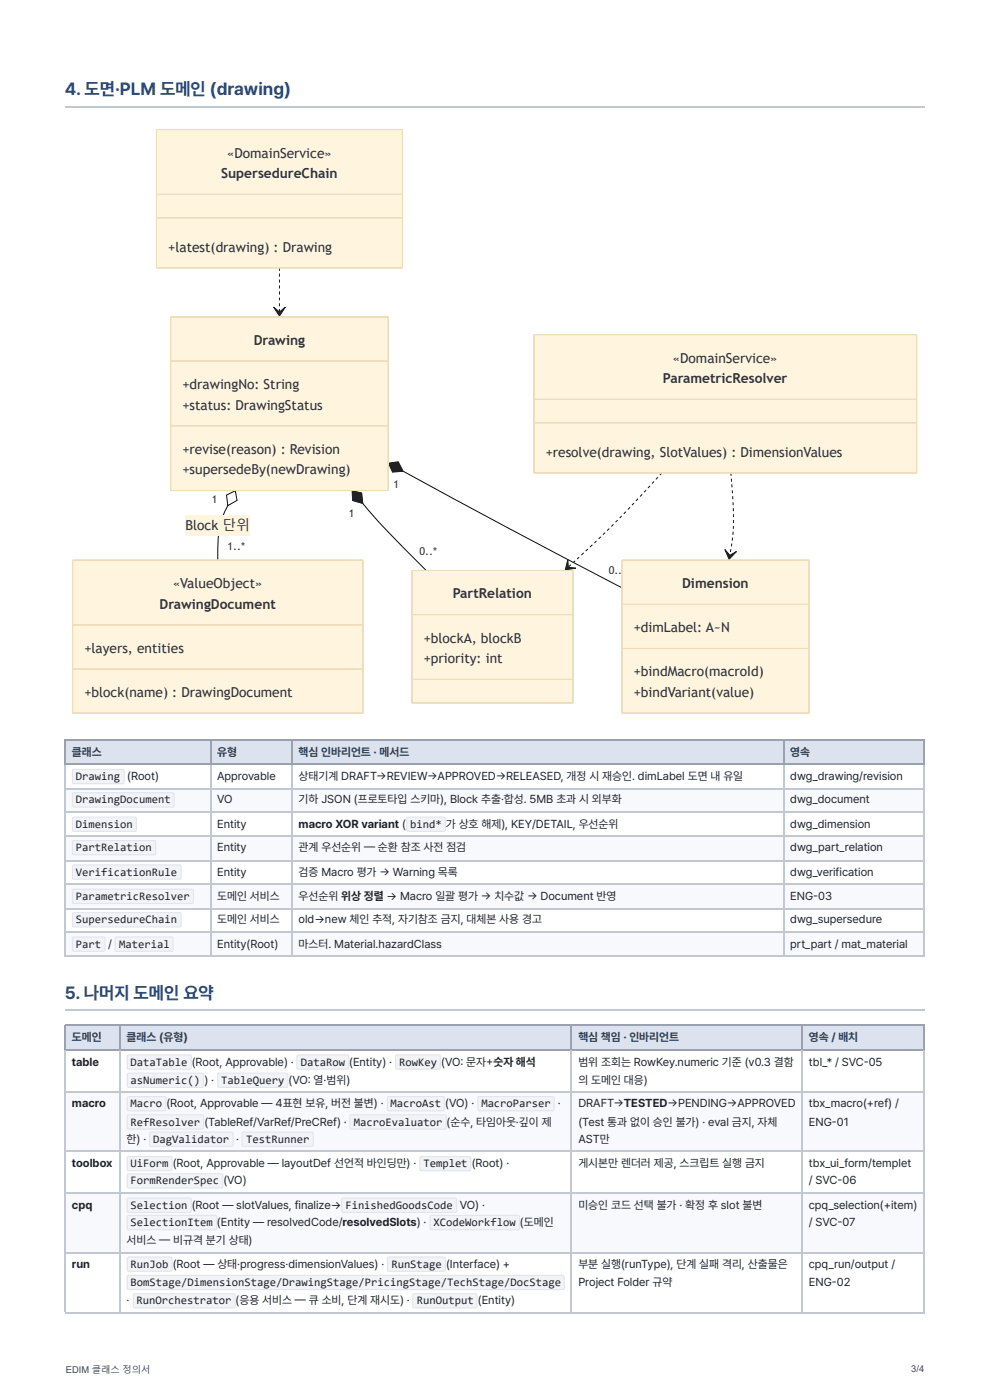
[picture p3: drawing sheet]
<svg xmlns="http://www.w3.org/2000/svg" width="210mm" height="297mm" viewBox="0 0 210 297" stroke-linecap="round" stroke-linejoin="round" font-family="sans-serif">
<path d="M13.8 22.7h182.5" fill="none" stroke="#c2c8d2" stroke-width=".22"/>
<g fill="#dce3ee">
<path d="M14 157.1h30.6v5.3h-30.6z"/>
<path d="M44.6 157.1h17.5v5.3h-17.5z"/>
<path d="M62.1 157.1h104.2v5.3h-104.2z"/>
<path d="M166.3 157.1h30v5.3h-30z"/>
</g>
<g fill="#f7f9fc">
<path d="M14 167.4h30.6v5.2h-30.6z"/>
<path d="M44.6 167.4h17.5v5.2h-17.5z"/>
<path d="M62.1 167.4h104.2v5.2h-104.2z"/>
<path d="M166.3 167.4h30v5.2h-30z"/>
<path d="M14 177.6h30.6v5.1h-30.6z"/>
<path d="M44.6 177.6h17.5v5.1h-17.5z"/>
<path d="M62.1 177.6h104.2v5.1h-104.2z"/>
<path d="M166.3 177.6h30v5.1h-30z"/>
<path d="M14 187.9h30.6v5h-30.6z"/>
<path d="M44.6 187.9h17.5v5h-17.5z"/>
<path d="M62.1 187.9h104.2v5h-104.2z"/>
<path d="M166.3 187.9h30v5h-30z"/>
<path d="M14 198.1h30.6v4.9h-30.6z"/>
<path d="M44.6 198.1h17.5v4.9h-17.5z"/>
<path d="M62.1 198.1h104.2v4.9h-104.2z"/>
<path d="M166.3 198.1h30v4.9h-30z"/>
</g>
<path d="M13.8 157.2h182.5M13.9 157.1v5.3M44.7 157.1v5.3M62 157.1v5.3M166.4 157.1v5.3M13.8 162.3h182.5" fill="none" stroke="#9aa2af" stroke-width=".22"/>
<path d="M196.2 157.1v5.3" fill="none" stroke="#9aa2af" stroke-width=".21"/>
<g fill="none" stroke="#c2c8d2" stroke-width=".22">
<path d="M13.8 167.5h182.5M13.8 172.5h182.5M13.8 177.7h182.5M13.9 162.4v40.8M44.7 162.4v40.8M62 162.4v40.8M166.4 162.4v40.8M13.8 182.8h182.5M13.8 187.8h182.5M13.8 193h182.5M13.8 197.9h182.5M13.8 203.1h182.5"/>
<path d="M13.8 214.6h182.5"/>
</g>
<path d="M196.2 162.4v40.8" fill="none" stroke="#c2c8d2" stroke-width=".21"/>
<g fill="#dce3ee">
<path d="M14 217.7h11.4v5.4h-11.4z"/>
<path d="M25.4 217.7h96v5.4h-96z"/>
<path d="M121.4 217.7h49v5.4h-49z"/>
<path d="M170.4 217.7h25.9v5.4h-25.9z"/>
</g>
<g fill="#f7f9fc">
<path d="M14 231.9h11.4v12.8h-11.4z"/>
<path d="M25.4 231.9h96v12.8h-96z"/>
<path d="M121.4 231.9h49v12.8h-49z"/>
<path d="M170.4 231.9h25.9v12.8h-25.9z"/>
<path d="M14 253.5h11.4v12.5h-11.4z"/>
<path d="M25.4 253.5h96v12.5h-96z"/>
<path d="M121.4 253.5h49v12.5h-49z"/>
<path d="M170.4 253.5h25.9v12.5h-25.9z"/>
</g>
<path d="M13.8 217.8h182.5M13.9 217.7v5.4M25.5 217.7v5.4M121.3 217.7v5.4M170.3 217.7v5.4M13.8 223h182.5" fill="none" stroke="#9aa2af" stroke-width=".22"/>
<path d="M196.2 217.7v5.4" fill="none" stroke="#9aa2af" stroke-width=".21"/>
<path d="M13.8 232h182.5M13.9 223.1v55.7M25.5 223.1v55.7M121.3 223.1v55.7M170.3 223.1v55.7M13.8 244.6h182.5M13.8 253.4h182.5M13.8 266.1h182.5M13.8 278.9h182.5" fill="none" stroke="#c2c8d2" stroke-width=".22"/>
<path d="M196.2 223.1v55.7" fill="none" stroke="#c2c8d2" stroke-width=".21"/>
<path d="M85.6 100.1l21.8 11.8 24.7 13" fill="none" stroke="#0b0b0b" stroke-width=".21"/>
<path d="M82.5 98.4l2.1-.3 1 2-2.2 .2z" fill="#0b0b0b"/>
<path d="M82.5 98.4l2.1-.3 1 2-2.2 .2zM77 106.9a189.9 189.9 0 0 0 13.5 14.3" fill="none" stroke="#0b0b0b" stroke-width=".21"/>
<path d="M74.8 104.2l2 .5 .2 2.2-2.1-.6z" fill="#0b0b0b"/>
<path d="M48.1 105.2l1.9-1 .3 2.1-1.9 1.1zM48.4 107.4a18.1 18.1 0 0 0-2.2 10.3v1.3M74.8 104.2l2 .5 .2 2.2-2.1-.6z" fill="none" stroke="#0b0b0b" stroke-width=".21"/>
<g fill="#0b0b0b">
<path d="M153.9 116.7l1.1 1.3 1.4-.9-1.6 1.7z"/>
<path d="M155.1 100.4h.2l.1 .7h-.3zM155.2 101.7h.2l.1 .6h-.3zM155.3 102.9h.2v.6h-.2zM155.4 104.2h.2v.6h-.2zM155.5 105.4h.2v.6h-.2zM155.6 106.7h.2v.6h-.2zM155.6 107.9h.2v.7h-.2zM155.7 109.2h.2v.6h-.2zM155.7 110.4h.2v.7h-.2zM155.6 111.7h.3l-.1 .6h-.2zM155.6 112.9h.2l-.1 .7h-.2zM155.5 114.2h.2l-.1 .6h-.2zM155.3 115.4l.2 .1-.1 .6-.2-.1zM155.1 116.6l.2 .1-.1 .6-.2-.1z"/>
</g>
<path d="M153.9 116.7l1.1 1.3 1.4-.9-1.6 1.7z" fill="none" stroke="#0b0b0b" stroke-width=".21"/>
<g fill="#0b0b0b">
<path d="M120.6 118.8l.1 1.7 1.6 .2-2.3 .3z"/>
<path d="M140.5 100.4l.1 .1-.4 .5-.1-.2zM139.6 101.3l.2 .1-.4 .5-.2-.2zM138.8 102.2l.1 .1-.4 .5-.1-.2zM137.9 103.1l.2 .2-.4 .4-.2-.1zM137.1 104l.2 .2-.4 .4-.2-.1zM136.3 104.9l.1 .2-.4 .4-.1-.1zM135.4 105.9l.2 .1-.5 .5-.1-.2zM134.6 106.8l.1 .1-.4 .5-.2-.2zM133.7 107.7l.2 .1-.5 .5-.1-.2zM132.8 108.6l.2 .1-.5 .5-.1-.1zM132 109.5l.1 .1-.4 .5-.2-.1zM131.1 110.4l.1 .1-.4 .5-.2-.2zM130.2 111.3l.1 .1-.4 .5-.2-.2zM128.9 112.6l.4-.4 .1 .1-.4 .5zM128 113.5l.4-.4 .2 .1-.5 .4zM127 114.4l.5-.5 .2 .2-.5 .4zM126.2 115.2l.4-.4 .1 .2-.4 .4zM125.2 116.1l.5-.5 .2 .2-.5 .5zM124.3 117l.5-.5 .1 .2-.4 .4zM123.4 117.8l.5-.4 .1 .1-.5 .5zM122.5 118.6l.4-.3 .2 .1-.5 .4zM121.6 119.5l.5-.5 .1 .2-.5 .4zM120.7 120.2l.4-.3 .2 .1-.4 .4z"/>
</g>
<path d="M120.6 118.8l.1 1.7 1.6 .2-2.3 .3z" fill="none" stroke="#0b0b0b" stroke-width=".21"/>
<g fill="#0b0b0b">
<path d="M58.1 65.2l1.2 1.1 1.3-1.1-1.3 1.9z"/>
<path d="M59.2 56.9h.3v.6h-.3zM59.2 58.1h.3v.7h-.3zM59.2 59.4h.3v.6h-.3zM59.2 60.6h.3v.7h-.3zM59.2 61.9h.3v.7h-.3zM59.2 63.2h.3v.6h-.3zM59.2 64.4h.3v.6h-.3zM59.2 65.6h.3v.5h-.3z"/>
</g>
<path d="M58.1 65.2l1.2 1.1 1.3-1.1-1.3 1.9z" fill="none" stroke="#0b0b0b" stroke-width=".21"/>
<g fill="#fff4dd">
<path d="M39.4 109.4h13.7v4.4h-13.7z"/>
<path d="M36.2 67.3h46.3v36.9h-46.3z"/>
</g>
<path d="M36.2 67.3h46.3v36.9h-46.3" fill="none" stroke="#edb" stroke-width=".21"/>
<path d="M36.2 67.3h46.3zM36.2 67.3h46.3zM82.5 67.3v36.9zM82.5 67.3v36.9zM36.2 104.2h46.3zM36.2 104.2h46.3zM36.2 67.3v36.9zM36.2 67.3v36.9z" fill="#fff4dd"/>
<path d="M36.2 67.3h46.3M36.2 67.3v36.9M82.5 67.3v36.9M36.2 104.2h46.3" fill="none" stroke="#edb" stroke-width=".21"/>
<path d="M36.2 76.7h46.3zM36.2 76.7h46.3z" fill="#fff4dd"/>
<path d="M36.2 76.7h46.3z" fill="none" stroke="#edb" stroke-width=".21"/>
<path d="M36.2 90.4h46.3zM36.2 90.4h46.3z" fill="#fff4dd"/>
<path d="M36.2 90.4h46.3z" fill="none" stroke="#edb" stroke-width=".21"/>
<path d="M15.4 119h61.7v32.5h-61.7z" fill="#fff4dd"/>
<path d="M15.4 119h61.7v32.5h-61.7" fill="none" stroke="#edb" stroke-width=".21"/>
<path d="M15.4 119h61.7zM15.4 119h61.7zM77.1 119v32.5zM77.1 119v32.5zM15.4 151.5h61.7zM15.4 151.5h61.7zM15.4 119v32.5zM15.4 119v32.5z" fill="#fff4dd"/>
<path d="M15.4 119h61.7M15.4 119v32.5M77.1 119v32.5M15.4 151.5h61.7" fill="none" stroke="#edb" stroke-width=".21"/>
<path d="M15.4 132.7h61.7zM15.4 132.7h61.7z" fill="#fff4dd"/>
<path d="M15.4 132.7h61.7z" fill="none" stroke="#edb" stroke-width=".21"/>
<path d="M15.4 142.1h61.7zM15.4 142.1h61.7z" fill="#fff4dd"/>
<path d="M15.4 142.1h61.7z" fill="none" stroke="#edb" stroke-width=".21"/>
<path d="M132.1 119h39.7v32.5h-39.7z" fill="#fff4dd"/>
<path d="M132.1 119h39.7v32.5h-39.7" fill="none" stroke="#edb" stroke-width=".21"/>
<path d="M132.1 119h39.7zM132.1 119h39.7zM171.8 119v32.5zM171.8 119v32.5zM132.1 151.5h39.7zM132.1 151.5h39.7zM132.1 119v32.5zM132.1 119v32.5z" fill="#fff4dd"/>
<path d="M132.1 119h39.7M132.1 119v32.5M171.8 119v32.5M132.1 151.5h39.7" fill="none" stroke="#edb" stroke-width=".21"/>
<path d="M132.1 128.4h39.7zM132.1 128.4h39.7z" fill="#fff4dd"/>
<path d="M132.1 128.4h39.7z" fill="none" stroke="#edb" stroke-width=".21"/>
<path d="M132.1 137.7h39.7zM132.1 137.7h39.7z" fill="#fff4dd"/>
<path d="M132.1 137.7h39.7z" fill="none" stroke="#edb" stroke-width=".21"/>
<path d="M87.5 121.2h34.2v28.1h-34.2z" fill="#fff4dd"/>
<path d="M87.5 121.2h34.2v28.1h-34.2" fill="none" stroke="#edb" stroke-width=".21"/>
<path d="M87.5 121.2h34.2zM87.5 121.2h34.2zM121.7 121.2v28.1zM121.7 121.2v28.1zM87.5 149.3h34.2zM87.5 149.3h34.2zM87.5 121.2v28.1zM87.5 121.2v28.1z" fill="#fff4dd"/>
<path d="M87.5 121.2h34.2M87.5 121.2v28.1M121.7 121.2v28.1M87.5 149.3h34.2" fill="none" stroke="#edb" stroke-width=".21"/>
<path d="M87.5 130.5h34.2zM87.5 130.5h34.2z" fill="#fff4dd"/>
<path d="M87.5 130.5h34.2z" fill="none" stroke="#edb" stroke-width=".21"/>
<path d="M87.5 144.3h34.2zM87.5 144.3h34.2z" fill="#fff4dd"/>
<path d="M87.5 144.3h34.2z" fill="none" stroke="#edb" stroke-width=".21"/>
<path d="M113.4 71.1h81.2v29.3h-81.2z" fill="#fff4dd"/>
<path d="M113.4 71.1h81.2v29.3h-81.2" fill="none" stroke="#edb" stroke-width=".21"/>
<path d="M113.4 71.1h81.2zM113.4 71.1h81.2zM194.6 71.1v29.3zM194.6 71.1v29.3zM113.4 100.4h81.2zM113.4 100.4h81.2zM113.4 71.1v29.3zM113.4 71.1v29.3z" fill="#fff4dd"/>
<path d="M113.4 71.1h81.2M113.4 71.1v29.3M194.6 71.1v29.3M113.4 100.4h81.2" fill="none" stroke="#edb" stroke-width=".21"/>
<path d="M113.4 84.8h81.2zM113.4 84.8h81.2z" fill="#fff4dd"/>
<path d="M113.4 84.8h81.2z" fill="none" stroke="#edb" stroke-width=".21"/>
<path d="M113.4 89.8h81.2zM113.4 89.8h81.2z" fill="#fff4dd"/>
<path d="M113.4 89.8h81.2z" fill="none" stroke="#edb" stroke-width=".21"/>
<path d="M33.2 27.5h52.3v29.4h-52.3z" fill="#fff4dd"/>
<path d="M33.2 27.5h52.3v29.4h-52.3" fill="none" stroke="#edb" stroke-width=".21"/>
<path d="M33.2 27.5h52.3zM33.2 27.5h52.3zM85.5 27.5v29.4zM85.5 27.5v29.4zM33.2 56.9h52.3zM33.2 56.9h52.3zM33.2 27.5v29.4zM33.2 27.5v29.4z" fill="#fff4dd"/>
<path d="M33.2 27.5h52.3M33.2 27.5v29.4M85.5 27.5v29.4M33.2 56.9h52.3" fill="none" stroke="#edb" stroke-width=".21"/>
<path d="M33.2 41.3h52.3zM33.2 41.3h52.3z" fill="#fff4dd"/>
<path d="M33.2 41.3h52.3z" fill="none" stroke="#edb" stroke-width=".21"/>
<path d="M33.2 46.3h52.3zM33.2 46.3h52.3z" fill="#fff4dd"/>
<path d="M33.2 46.3h52.3z" fill="none" stroke="#edb" stroke-width=".21"/>
<path d="M15.4 163.4l.3-.1h10.4l.4 .4v2.5l-.4 .3h-10.5l-.3-.4v-2.4z" fill="#f2f3f6"/>
<path d="M15.5 163.5l10.7-.1 .2 .3v2.5l-.3 .2h-10.5l-.2-.3z" fill="none" stroke="#e1e5eb" stroke-width=".22"/>
<path d="M15.4 168.4l.3-.1h21l.4 .3v2.6l-.5 .3h-21l-.3-.4v-2.4z" fill="#f2f3f6"/>
<path d="M15.5 168.5l21.1-.1 .4 .3v2.4l-.4 .3h-20.9l-.3-.3z" fill="none" stroke="#e1e5eb" stroke-width=".22"/>
<path d="M15.4 173.6l.3-.1h13l.4 .3v2.5l-.5 .4h-13l-.3-.4v-2.4z" fill="#f2f3f6"/>
<path d="M15.5 173.7l13.3-.1 .2 .3-.1 2.5-.3 .2h-13l-.2-.3z" fill="none" stroke="#e1e5eb" stroke-width=".22"/>
<path d="M86.4 173.6l.3-.1h7.7l.3 .4-.1 2.5-.4 .3h-7.7l-.2-.4v-2.4z" fill="#f2f3f6"/>
<path d="M86.5 173.7l7.9-.1 .2 .3-.1 2.5-.3 .2h-7.6l-.2-.3z" fill="none" stroke="#e1e5eb" stroke-width=".22"/>
<path d="M15.4 178.5l.3-.1h17.1l.4 .4v2.5l-.5 .4-17.1-.1-.3-.4v-2.4z" fill="#f2f3f6"/>
<path d="M15.5 178.6l17.2-.1 .4 .3v2.4l-.4 .3h-17l-.3-.3z" fill="none" stroke="#e1e5eb" stroke-width=".22"/>
<path d="M15.4 183.7l.3-.1h22.5l.4 .3v2.6l-.5 .3h-22.5l-.3-.4v-2.4z" fill="#f2f3f6"/>
<path d="M15.5 183.8l22.6-.1 .4 .3v2.4l-.4 .3h-22.4l-.3-.3z" fill="none" stroke="#e1e5eb" stroke-width=".22"/>
<path d="M15.4 188.9l.3-.1h25.1l.4 .3v2.6l-.5 .3h-25.1l-.3-.4v-2.4z" fill="#f2f3f6"/>
<path d="M15.5 189l25.2-.1 .4 .3v2.4l-.4 .3h-25l-.3-.3z" fill="none" stroke="#e1e5eb" stroke-width=".22"/>
<path d="M15.4 193.9l.3-.2h22.5l.4 .4v2.5l-.5 .4h-22.5l-.3-.5v-2.3z" fill="#f2f3f6"/>
<path d="M15.5 193.9l22.6-.1 .4 .4v2.3l-.4 .4h-22.4l-.3-.4z" fill="none" stroke="#e1e5eb" stroke-width=".22"/>
<path d="M15.4 199l.3-.1h6.4l.3 .4v2.6l-.4 .3-6.5-.1-.2-.4v-2.4z" fill="#f2f3f6"/>
<path d="M15.5 199.1l6.6-.1 .2 .3v2.5l-.3 .2h-6.4l-.2-.3z" fill="none" stroke="#e1e5eb" stroke-width=".22"/>
<path d="M24.5 199l.3-.1h11.7l.3 .4v2.5l-.4 .4-11.7-.1-.4-.4v-2.4z" fill="#f2f3f6"/>
<path d="M24.5 199.1l12-.1 .2 .3v2.5l-.3 .2h-11.8l-.2-.3z" fill="none" stroke="#e1e5eb" stroke-width=".22"/>
<path d="M27 224.1l.4-.2 13 .1 .3 .3v2.5l-.4 .4h-13l-.4-.4v-2.4z" fill="#f2f3f6"/>
<path d="M27.1 224.1h13.3l.2 .3v2.5l-.3 .2h-13.1l-.2-.3z" fill="none" stroke="#e1e5eb" stroke-width=".22"/>
<path d="M63.1 224.1l.3-.2 10.4 .1 .4 .3v2.5l-.5 .4h-10.4l-.3-.4v-2.4z" fill="#f2f3f6"/>
<path d="M63.2 224.1h10.7l.2 .3-.1 2.5-.3 .2h-10.4l-.2-.3z" fill="none" stroke="#e1e5eb" stroke-width=".22"/>
<path d="M84 224.1l.3-.2 9 .1 .3 .3v2.5l-.4 .4h-9l-.3-.4v-2.4z" fill="#f2f3f6"/>
<path d="M84.1 224.1h9.2l.2 .3v2.5l-.3 .2h-9l-.2-.3z" fill="none" stroke="#e1e5eb" stroke-width=".22"/>
<path d="M27 228l.4-.2h15.6l.3 .4v2.5l-.4 .4h-15.6l-.4-.5v-2.3z" fill="#f2f3f6"/>
<path d="M27.1 228l15.8-.1 .3 .4v2.3l-.3 .4h-15.5l-.4-.4z" fill="none" stroke="#e1e5eb" stroke-width=".22"/>
<path d="M46.3 228l.3-.2h14.3l.3 .4v2.5l-.4 .4h-14.3l-.4-.5v-2.3z" fill="#f2f3f6"/>
<path d="M46.3 228l14.5-.1 .3 .4v2.3l-.3 .4h-14.2l-.4-.4z" fill="none" stroke="#e1e5eb" stroke-width=".22"/>
<path d="M27 232.9l.4-.1h7.7l.2 .4v2.6l-.4 .2h-7.7l-.3-.4v-2.4z" fill="#f2f3f6"/>
<path d="M27.1 233l7.9-.1 .2 .3v2.5l-.3 .2h-7.7l-.2-.3z" fill="none" stroke="#e1e5eb" stroke-width=".22"/>
<path d="M82.3 232.9l.3-.1h11.5l.4 .3v2.6l-.5 .3h-11.5l-.3-.4v-2.4z" fill="#f2f3f6"/>
<path d="M82.4 233l11.8-.1 .2 .3-.1 2.5-.3 .2h-11.5l-.2-.3z" fill="none" stroke="#e1e5eb" stroke-width=".22"/>
<path d="M101.5 232.9l.3-.1h15.6l.4 .3v2.6l-.5 .3h-15.6l-.3-.4v-2.4z" fill="#f2f3f6"/>
<path d="M101.6 233l15.7-.1 .4 .3v2.4l-.4 .3h-15.5l-.3-.3z" fill="none" stroke="#e1e5eb" stroke-width=".22"/>
<path d="M27 236.8l.4-.1h15.6l.3 .3v2.6l-.4 .3h-15.6l-.4-.4v-2.4z" fill="#f2f3f6"/>
<path d="M27.1 236.9l15.8-.1 .3 .3v2.4l-.3 .3h-15.5l-.4-.3z" fill="none" stroke="#e1e5eb" stroke-width=".22"/>
<path d="M74.3 236.8l.3-.1h19.9l.4 .3v2.6l-.4 .3h-20l-.3-.4v-2.4z" fill="#f2f3f6"/>
<path d="M74.4 236.9l20.1-.1 .3 .3v2.4l-.3 .3h-19.9l-.3-.3z" fill="none" stroke="#e1e5eb" stroke-width=".22"/>
<path d="M31.8 240.5l.3-.2 17.1 .1 .4 .3v2.5l-.5 .4h-17.1l-.3-.4v-2.4z" fill="#f2f3f6"/>
<path d="M31.9 240.5h17.2l.4 .3v2.4l-.4 .3h-17l-.3-.3z" fill="none" stroke="#e1e5eb" stroke-width=".22"/>
<path d="M51.4 240.5l.3-.2 14.6 .1 .3 .3v2.5l-.4 .4h-14.5l-.4-.4v-2.4z" fill="#f2f3f6"/>
<path d="M51.5 240.5h14.7l.3 .3v2.4l-.3 .3h-14.5l-.3-.3z" fill="none" stroke="#e1e5eb" stroke-width=".22"/>
<path d="M27 245.7l.4-.2h8.9l.3 .4v2.5l-.4 .4h-8.9l-.4-.5v-2.3z" fill="#f2f3f6"/>
<path d="M27.1 245.7h9.2l.2 .3v2.5l-.3 .2-9-.1-.2-.3z" fill="none" stroke="#e1e5eb" stroke-width=".22"/>
<path d="M89.2 245.7l.3-.2h10.2l.4 .4v2.5l-.5 .4h-10.2l-.3-.5v-2.3z" fill="#f2f3f6"/>
<path d="M89.3 245.7h10.5l.2 .3-.1 2.5-.3 .2-10.2-.1-.2-.3z" fill="none" stroke="#e1e5eb" stroke-width=".22"/>
<path d="M27 249.3l.4-.1h19.7l.3 .3v2.6l-.4 .3h-19.7l-.4-.4v-2.4z" fill="#f2f3f6"/>
<path d="M27.1 249.4l19.9-.1 .3 .3v2.4l-.3 .3h-19.6l-.4-.3z" fill="none" stroke="#e1e5eb" stroke-width=".22"/>
<path d="M27 254.5l.4-.1h13l.3 .3v2.6l-.4 .3h-13l-.4-.4v-2.4z" fill="#f2f3f6"/>
<path d="M27.1 254.6l13.3-.1 .2 .3v2.5l-.3 .2h-13.1l-.2-.3z" fill="none" stroke="#e1e5eb" stroke-width=".22"/>
<path d="M72.6 254.5l.3-.1h23.8l.3 .3v2.6l-.4 .3h-23.8l-.3-.4v-2.4z" fill="#f2f3f6"/>
<path d="M72.7 254.6l23.9-.1 .3 .3v2.4l-.3 .3h-23.7l-.3-.3z" fill="none" stroke="#e1e5eb" stroke-width=".22"/>
<path d="M27 258.2l.4-.2h18.4l.3 .4v2.5l-.4 .4h-18.4l-.4-.5v-2.3z" fill="#f2f3f6"/>
<path d="M27.1 258.2l18.6-.1 .3 .4v2.3l-.3 .4h-18.3l-.4-.4z" fill="none" stroke="#e1e5eb" stroke-width=".22"/>
<path d="M91.4 258.2l.3-.2h18.4l.3 .4v2.5l-.4 .4h-18.4l-.4-.5v-2.3z" fill="#f2f3f6"/>
<path d="M91.4 258.2l18.6-.1 .3 .4v2.3l-.3 .4h-18.3l-.4-.4z" fill="none" stroke="#e1e5eb" stroke-width=".22"/>
<path d="M27 267l.4-.1h8.9l.3 .3v2.6l-.4 .3h-8.9l-.4-.4v-2.4z" fill="#f2f3f6"/>
<path d="M27.1 267.1l9.2-.1 .2 .3v2.5l-.3 .2h-9l-.2-.3z" fill="none" stroke="#e1e5eb" stroke-width=".22"/>
<path d="M82.3 267l.3-.1h11.7l.4 .3v2.6l-.5 .3h-11.7l-.3-.4v-2.4z" fill="#f2f3f6"/>
<path d="M82.4 267.1l12-.1 .2 .3-.1 2.5-.3 .2h-11.7l-.2-.3z" fill="none" stroke="#e1e5eb" stroke-width=".22"/>
<path d="M27 270.9l.4-.1h92.1l.4 .3v2.5l-.1 .3-.3 .1h-92.1l-.5-.3v-2.5z" fill="#f2f3f6"/>
<path d="M27.1 271l92.4-.1 .3 .3v2.4l-.3 .3h-92.1l-.4-.3z" fill="none" stroke="#e1e5eb" stroke-width=".22"/>
<path d="M28.3 274.8l.3-.1h21.1l.3 .3v2.5l-.4 .4h-21l-.4-.4v-2.4z" fill="#f2f3f6"/>
<path d="M28.4 274.9l21.2-.1 .3 .3v2.4l-.3 .3h-21l-.3-.3z" fill="none" stroke="#e1e5eb" stroke-width=".22"/>
<path d="M87.7 274.8l.3-.1h13l.4 .3v2.5l-.5 .4h-13l-.3-.4v-2.4z" fill="#f2f3f6"/>
<path d="M87.8 274.9l13.3-.1 .2 .3-.1 2.5-.3 .2h-13l-.2-.3z" fill="none" stroke="#e1e5eb" stroke-width=".22"/>
<g font-size="3.7" fill="#1f4e8c">
<text x="13.8" y="20.2">4. 도면·PLM 도메인 (drawing)</text>
<text x="13.8" y="212.1">5. 나머지 도메인 요약</text>
</g>
<g font-size="2.9" fill="#333">
<text x="48.2" y="33.5">«DomainService»</text>
<text x="47" y="37.8">SupersedureChain</text>
<text x="35.7" y="53.5">+latest(drawing) : Drawing</text>
<text x="53.9" y="73.2">Drawing</text>
<text x="142.9" y="77">«DomainService»</text>
<text x="38.7" y="82.6">+drawingNo: String</text>
<text x="140.8" y="81.4">ParametricResolver</text>
<text x="38.7" y="87">+status: DrawingStatus</text>
<text x="38.7" y="96.4">+revise(reason) : Revision</text>
<text x="38.7" y="100.7">+supersedeBy(newDrawing)</text>
<text x="115.9" y="97">+resolve(drawing, SlotValues) : DimensionValues</text>
<text x="39.4" y="112.5">Block 단위</text>
<text x="36.8" y="124.9">«ValueObject»</text>
<text x="144.9" y="124.9">Dimension</text>
<text x="33.9" y="129.3">DrawingDocument</text>
<text x="96.2" y="127.1">PartRelation</text>
<text x="90" y="136.5">+blockA, blockB</text>
<text x="134.6" y="134.3">+dimLabel: A~N</text>
<text x="17.9" y="138.7">+layers, entities</text>
<text x="90" y="140.9">+priority: int</text>
<text x="134.6" y="143.7">+bindMacro(macroId)</text>
<text x="17.9" y="148">+block(name) : DrawingDocument</text>
<text x="134.6" y="148">+bindVariant(value)</text>
</g>
<g font-size="2.4" fill="#2b3a55">
<text x="15.3" y="160.5">클래스</text>
<text x="46.1" y="160.5">유형</text>
<text x="63.4" y="160.5">핵심 인바리언트 · 메서드</text>
<text x="167.8" y="160.5">영속</text>
<text x="15.3" y="221.1">도메인</text>
<text x="26.9" y="221.1">클래스 (유형)</text>
<text x="122.8" y="221.1">핵심 책임 · 인바리언트</text>
<text x="171.8" y="221.1">영속 / 배치</text>
</g>
<g font-size="2.4" fill="#1e222a">
<text x="16.1" y="165.7">Drawing</text>
<text x="27" y="165.7">(Root)</text>
<text x="46.1" y="165.7">Approvable</text>
<text x="63.4" y="165.7">상태기계 DRAFT→REVIEW→APPROVED→RELEASED, 개정 시 재승인. dimLabel 도면 내 유일</text>
<text x="167.8" y="165.7">dwg_drawing/revision</text>
<text x="16.1" y="170.6">DrawingDocument</text>
<text x="46.1" y="170.6">VO</text>
<text x="63.4" y="170.6">기하 JSON (프로토타입 스키마), Block 추출·합성. 5MB 초과 시 외부화</text>
<text x="167.8" y="170.6">dwg_document</text>
<text x="16.1" y="175.8">Dimension</text>
<text x="46.1" y="175.8">Entity</text>
<text x="63.4" y="175.8">macro XOR variant (</text>
<text x="87.1" y="175.8">bind*</text>
<text x="94.7" y="175.8">가 상호 해제), KEY/DETAIL, 우선순위</text>
<text x="167.8" y="175.8">dwg_dimension</text>
<text x="16.1" y="180.8">PartRelation</text>
<text x="16.1" y="186">VerificationRule</text>
<text x="46.1" y="180.8">Entity</text>
<text x="46.1" y="186">Entity</text>
<text x="63.4" y="180.8">관계 우선순위 — 순환 참조 사전 점검</text>
<text x="63.4" y="186">검증 Macro 평가 → Warning 목록</text>
<text x="167.8" y="180.8">dwg_part_relation</text>
<text x="167.8" y="186">dwg_verification</text>
<text x="16.1" y="191.1">ParametricResolver</text>
<text x="46.1" y="191.1">도메인 서비스</text>
<text x="63.4" y="191.1">우선순위 위상 정렬 → Macro 일괄 평가 → 치수값 → Document 반영</text>
<text x="167.8" y="191.1">ENG-03</text>
<text x="16.1" y="196.1">SupersedureChain</text>
<text x="46.1" y="196.1">도메인 서비스</text>
<text x="63.4" y="196.1">old→new 체인 추적, 자기참조 금지, 대체본 사용 경고</text>
<text x="167.8" y="196.1">dwg_supersedure</text>
<text x="16.1" y="201.3">Part</text>
<text x="23" y="201.3">/</text>
<text x="25.3" y="201.3">Material</text>
<text x="46.1" y="201.3">Entity(Root)</text>
<text x="63.4" y="201.3">마스터. Material.hazardClass</text>
<text x="167.8" y="201.3">prt_part / mat_material</text>
<text x="15.3" y="226.3">table</text>
<text x="27.7" y="226.3">DataTable</text>
<text x="40.7" y="226.3">(Root, Approvable) ·</text>
<text x="63.9" y="226.3">DataRow</text>
<text x="74.1" y="226.3">(Entity) ·</text>
<text x="84.7" y="226.3">RowKey</text>
<text x="93.7" y="226.3">(VO: 문자+숫자 해석</text>
<text x="122.8" y="226.3">범위 조회는 RowKey.numeric 기준 (v0.3 결함</text>
<text x="171.8" y="226.3">tbl_* / SVC-05</text>
<text x="27.7" y="230.2">asNumeric()</text>
<text x="43.4" y="230.2">) ·</text>
<text x="46.9" y="230.2">TableQuery</text>
<text x="61.2" y="230.2">(VO: 열·범위)</text>
<text x="122.8" y="230.2">의 도메인 대응)</text>
<text x="15.3" y="235.2">macro</text>
<text x="27.7" y="235.2">Macro</text>
<text x="27.7" y="239.1">RefResolver</text>
<text x="35.3" y="235.2">(Root, Approvable — 4표현 보유, 버전 불변) ·</text>
<text x="43.4" y="239.1">(TableRef/VarRef/PreCRef) ·</text>
<text x="75.1" y="239.1">MacroEvaluator</text>
<text x="82.9" y="235.2">MacroAst</text>
<text x="94.6" y="235.2">(VO) ·</text>
<text x="94.8" y="239.1">(순수, 타임아웃·깊이 제</text>
<text x="102.2" y="235.2">MacroParser</text>
<text x="118.5" y="235.2">·</text>
<text x="122.8" y="235.2">DRAFT→TESTED→PENDING→APPROVED</text>
<text x="122.8" y="239.1">(Test 통과 없이 승인 불가) · eval 금지, 자체</text>
<text x="171.8" y="235.2">tbx_macro(+ref) /</text>
<text x="171.8" y="239.1">ENG-01</text>
<text x="26.9" y="242.7">한) ·</text>
<text x="32.5" y="242.7">DagValidator</text>
<text x="50.1" y="242.7">·</text>
<text x="52.2" y="242.7">TestRunner</text>
<text x="122.8" y="242.7">AST만</text>
<text x="15.3" y="247.9">toolbox</text>
<text x="27.7" y="247.9">UiForm</text>
<text x="27.7" y="251.6">FormRenderSpec</text>
<text x="36.7" y="247.9">(Root, Approvable — layoutDef 선언적 바인딩만) ·</text>
<text x="47.4" y="251.6">(VO)</text>
<text x="89.9" y="247.9">Templet</text>
<text x="100.2" y="247.9">(Root) ·</text>
<text x="122.8" y="247.9">게시본만 렌더러 제공, 스크립트 실행 금지</text>
<text x="171.8" y="247.9">tbx_ui_form/templet</text>
<text x="171.8" y="251.6">/ SVC-06</text>
<text x="15.3" y="256.7">cpq</text>
<text x="27.7" y="256.7">Selection</text>
<text x="40.7" y="256.7">(Root — slotValues, finalize→</text>
<text x="73.3" y="256.7">FinishedGoodsCode</text>
<text x="97.7" y="256.7">VO) ·</text>
<text x="122.8" y="256.7">미승인 코드 선택 불가 · 확정 후 slot 불변</text>
<text x="171.8" y="256.7">cpq_selection(+item)</text>
<text x="27.7" y="260.4">SelectionItem</text>
<text x="46.1" y="260.4">(Entity — resolvedCode/resolvedSlots) ·</text>
<text x="92.1" y="260.4">XCodeWorkflow</text>
<text x="110.4" y="260.4">(도메인</text>
<text x="171.8" y="260.4">/ SVC-07</text>
<text x="15.3" y="269.3">run</text>
<text x="26.9" y="264.3">서비스 — 비규격 분기 상태)</text>
<text x="27.7" y="269.3">RunJob</text>
<text x="36.7" y="269.3">(Root — 상태·progress·dimensionValues) ·</text>
<text x="83.1" y="269.3">RunStage</text>
<text x="94.7" y="269.3">(Interface) +</text>
<text x="122.8" y="269.3">부분 실행(runType), 단계 실패 격리, 산출물은</text>
<text x="171.8" y="269.3">cpq_run/output /</text>
<text x="27.7" y="273.1">BomStage/DimensionStage/DrawingStage/PricingStage/TechStage/DocStage</text>
<text x="122.8" y="273.1">Project Folder 규약</text>
<text x="171.8" y="273.1">ENG-02</text>
<text x="26.9" y="277">·</text>
<text x="29" y="277">RunOrchestrator</text>
<text x="50" y="277">(응용 서비스 — 큐 소비, 단계 재시도) ·</text>
<text x="88.5" y="277">RunOutput</text>
<text x="101.5" y="277">(Entity)</text>
</g>
<g font-size="2.3" fill="#333">
<text x="45" y="106.8">1</text>
<text x="83.6" y="103.6">1</text>
<text x="74.1" y="109.8">1</text>
<text x="48.3" y="116.8">1..*</text>
<text x="89.1" y="117.8">0..*</text>
<text x="129.3" y="121.9">0..*</text>
</g>
<g font-size="2" fill="#42464d">
<text x="14" y="291.6">EDIM 클래스 정의서</text>
<text x="193.5" y="291.3">3/4</text>
</g>
</svg>
